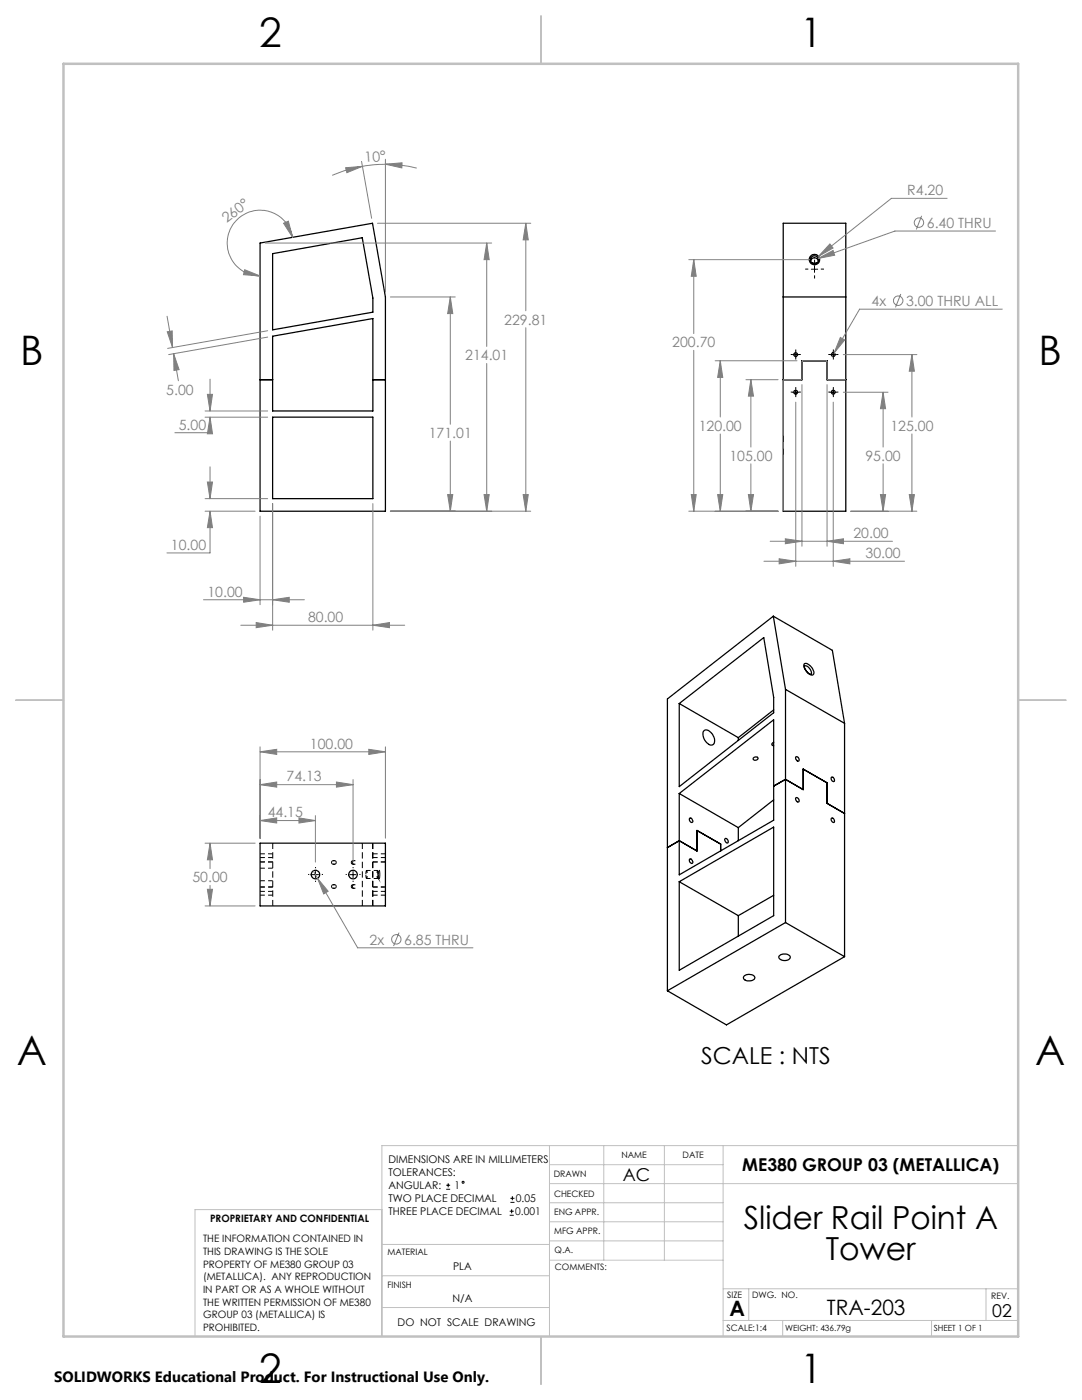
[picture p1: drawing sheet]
<svg xmlns="http://www.w3.org/2000/svg" width="216mm" height="279mm" viewBox="0 0 216 279" stroke-linecap="round" stroke-linejoin="round" font-family="sans-serif">
<g fill="none" stroke="#000" stroke-width=".25">
<path d="M51.9 48.5l22.4-3.9 2.6 14.7v42.7h-25zM54.4 50.6l17.9-3.2 2.1 12.1v2.8l-20 3.5zM156.3 44.6h12.5v57.4h-12.5zM156.3 59.3h12.5M161.7 52a.8 .8 0 0 1 .8-.6 .8 .8 0 0 1 .8 .6M162.2 52.5h.7M51.9 75.8h2.5M54.4 67.1l20-3.5v18.4h-20zM74.4 75.8h2.5M156.3 75.8h3.7v-3.8h5v3.8h3.8M54.4 83.3h20v16.2h-20zM154.3 123l-21.1 16.5v58.2"/>
<path d="M154.3 123l2.4 14.6M154.3 123l11.8 6.8 2.4 14.6M156.7 137.6l11.8 6.8M156.7 137.6v46.5M160.4 132.5a1.38 1.38 0 0 1 1.8 1l.1 .3a.58 .58 0 0 1-.1 .9 .58 .58 0 0 1-.8-.3 2.1 2.1 0 0 1-1-1.9zM160.5 132.9a1.4 1.4 0 0 1 1.3 1.7l-.4-.2a2.11 2.11 0 0 1-.9-1.5zM135.5 140.4l16.9-13.2 2 12v3l-18.9 14.8zM135.5 158.4l18.9-14.7v20l-18.9 10.9zM135.5 158.4l11.8 6.8M135.5 140.4l11.8 6.8M140.4 145.9a1.02 1.02 0 0 1 1.6 .4 1.66 1.66 0 0 1 .2 2.3 1.85 1.85 0 0 1-1.9-1.7zM147.3 147.2v.6"/>
<path d="M150.4 151.2a.44 .44 0 0 1 .5-.2 .44 .44 0 0 1 .3 .6 .44 .44 0 0 1-.6 .2 .44 .44 0 0 1-.2-.6zM154.4 148.2a.34 .34 0 0 0-.4 .3 .34 .34 0 0 0 .4 .3M154.4 156.9l2.3-1.4 3.6 2.1v-4.1l4.7 2.7v4.1l3.5 2M154.4 159.6l-7.1 5.6M154.4 141.7l-7.1 5.5M158.8 151.1a.49 .49 0 0 1 .6 .2 .49 .49 0 0 1-.2 .6l-.4-.4zM158.8 159.2a.47 .47 0 0 1 .6 .2 .47 .47 0 0 1-.2 .7l-.4-.5zM165.9 155.1a.52 .52 0 0 1 .6 .3 .52 .52 0 0 1-.2 .6 .61 .61 0 0 1-.4-.9zM168.5 144.4v46.5M51.9 168.3h25v12.5h-25zM133.2 169.2l2.3-1.4 3.6 2v-4.1l4.7 2.8v1.3M135.5 176l18.9-10.9v17.6l-18.9 10.9z"/>
<path d="M135.5 176l11.8 6.7M137.6 163.3a.46 .46 0 0 1 .5 .3 .46 .46 0 0 1-.1 .5l-.3-.2zM137.6 171.5a.48 .48 0 0 1 .5 .2 .48 .48 0 0 1-.1 .6l-.4-.4zM144.7 167.4a.48 .48 0 0 1 .5 .2 .48 .48 0 0 1-.1 .6l-.4-.2-.1-.4zM147.3 165.2v2.6M154.4 178.7l-7.1 4M165.9 163.3a.46 .46 0 0 1 .5 .3 .46 .46 0 0 1-.1 .5l-.4-.2zM147.3 182.7v4.1M148.4 194.9a1.43 1.43 0 0 1 2.2 .2 1.36 1.36 0 0 1-2.3 .1zM155.5 190.8a1.58 1.58 0 0 1 2.2 .1 .88 .88 0 0 1-1.2 .8 .78 .78 0 0 1-1-.9zM156.7 184.1l11.8 6.8M156.7 184.1l-23.5 13.6"/>
<path d="M168.5 190.9l-23.5 13.6-11.8-6.8"/>
<circle cx="162.5" cy="51.8" r=".79"/>
<circle cx="162.5" cy="51.8" r="1.05"/>
<circle cx="158.8" cy="78.3" r=".38"/>
<circle cx="158.8" cy="70.8" r=".38"/>
<circle cx="166.3" cy="70.8" r=".37"/>
<circle cx="166.3" cy="78.3" r=".37"/>
<circle cx="62.9" cy="174.6" r=".85"/>
<circle cx="70.4" cy="174.6" r=".86"/>
</g>
<g fill="none" stroke="#000" stroke-width=".2" stroke-dasharray="1.3 .6" stroke-dashoffset=".3" stroke-linecap="butt">
<path d="M51.9 175.8h2.5M51.9 178.6h2.5M51.9 171.1h2.5M54.4 177h-2.5M54.4 172h-2.5M54.4 173.3h-2.5M54.4 177.9h-2.5M54.4 170.4h-2.5M74.4 178.6h2.5M74.4 171.1h2.5M76.9 177h-2.5M76.9 172h-2.5"/>
<path d="M76.9 177.9h-2.5M76.9 170.4h-2.5"/>
</g>
<path d="M66.2 176.9a.37 .37 0 0 1 .5-.3 .37 .37 0 0 1 .1 .6 .37 .37 0 0 1-.6-.2v-.1M66.2 172.1a.37 .37 0 0 1 .5-.3 .37 .37 0 0 1 .1 .6 .37 .37 0 0 1-.6-.2v-.1M67.1 172.1a.37 .37 0 0 1-.5 .4 .37 .37 0 0 1-.1-.6 .37 .37 0 0 1 .6 .1v.1M67.1 176.9a.37 .37 0 0 1-.5 .4 .37 .37 0 0 1-.1-.6 .37 .37 0 0 1 .6 .1v.1M70.1 176.9a.37 .37 0 0 1 .5-.3 .37 .37 0 0 1 .1 .6 .37 .37 0 0 1-.6-.2v-.1M70.1 172.1a.37 .37 0 0 1 .5-.3 .37 .37 0 0 1 .1 .6 .37 .37 0 0 1-.6-.2v-.1M70.3 176.9a.37 .37 0 0 1 .5-.3 .37 .37 0 0 1 .1 .6 .37 .37 0 0 1-.6-.2v-.1M70.3 172.1a.37 .37 0 0 1 .5-.3 .37 .37 0 0 1 .1 .6 .37 .37 0 0 1-.6-.2v-.1M75.8 174.5l-.2-1a2.81 2.81 0 0 0 0 2.1l.2-1.1" fill="none" stroke="#000" stroke-width=".2" stroke-dasharray="1.3 .6" stroke-dashoffset=".4" stroke-linecap="butt"/>
<path d="M54.4 168.3v12.5M72.3 168.3v12.5M74.3 168.3v12.5M74.4 168.3v12.5" fill="none" stroke="#000" stroke-width=".2" stroke-dasharray="1.3 .6" stroke-dashoffset=".1" stroke-linecap="butt"/>
<path d="M73 174.5l.2-.8 .1 .8-.1 .8-.2-.8M75.5 174.5l-.2 .8-.1-.8 .1-.8 .2 .8" fill="none" stroke="#000" stroke-width=".2" stroke-dasharray="1.3 .6" stroke-dashoffset="-.1" stroke-linecap="butt"/>
<path d="M66.5 177.3h.2M66.5 172.5h.2M66.7 176.5h-.2M66.7 171.7h-.2M70.5 177.3h.2M70.5 172.5h.2M70.7 176.5h-.2M70.7 171.7h-.2" fill="none" stroke="#000" stroke-width=".2" stroke-dasharray="1.3 .6" stroke-linecap="butt"/>
<path d="M73.1 175.3h2.3M75.4 173.7h-2.3M75.4 175.3l.1 .1-.1-.8" fill="none" stroke="#000" stroke-width=".2" stroke-dasharray="1.3 .6" stroke-dashoffset=".5" stroke-linecap="butt"/>
<path d="M75.4 174.6l.1-1-.1 .1" fill="none" stroke="#000" stroke-width=".2" stroke-dasharray="1.3 .6" stroke-dashoffset=".6" stroke-linecap="butt"/>
<g fill="none" stroke="#808080" stroke-width=".2">
<path d="M69 33.5l3.3-.3-3.1 1.3zM72.1 32.2l2.1 11.4M72.3 33.2a24.7 24.7 0 0 0-6 1.8M76.9 32.8l3.3-.3v1zM76.9 32.8l-2.3 .1-2.3 .3M76.9 32.8a28 28 0 0 1 6.2 .7M76.9 31.8v26.5M189 39.6h-11.1l-14.6 11.6M48.8 53.8l3.1 1.3-3.3-.3zM52.9 48.5h45.2M56.6 44.6l.9-.5 .9 3.3zM58.4 47.4a6.6 6.6 0 0 0-7.2-5.4 6.6 6.6 0 0 0-5.8 6.9 6.6 6.6 0 0 0 6.5 6.2"/>
<path d="M75.3 44.6h30.6M77.9 59.3h12.9M89.9 59.3l.4 3.3h-1zM89.9 59.3v25.4M97.1 48.5l.5 3.3h-1zM97.1 48.5v20.6M104.9 44.6l.5 3.3h-1zM104.9 44.6v17.4M137.4 51.8h24.1M138.4 51.8l.5 3.3h-1zM138.4 51.8v14.8M163.3 51.6l2.9-1.6 .3 .9z"/>
<path d="M165.6 48.7l.6 .8-2.9 1.7zM179.7 58.7l-1 2.6M183.9 43.1l-1.1 2.7M198.6 46.1h-20l-15.3 5.5M33.3 63.1l1.1 6.3M33.4 66.2l1-.2v3.4zM34.6 70.6l1.1 3.2-1 .1zM34.6 70.6l1 5.4M41.4 78.7h1l-.5 3.3zM41.9 75.7v6.3M53.4 67.3l-19.7 3.5M53.4 66l-20 3.5"/>
<path d="M97.1 72.5v29.5M104.9 65.4v36.6M138.4 69.9v32.1M142.7 72h16.3M143.7 72l.5 3.3h-1zM143.7 72v11.2M148.8 75.8h6.5M149.8 75.8l.6 3.3h-1.1zM149.8 75.8v13.4M160 76.8v32.2M165 76.8v32.2M166.4 70.4l-.3 .7"/>
<path d="M167.7 67.3l.9 .5-2.2 2.6zM168.3 78.3h8.9M168.3 70.8h14.7M176.2 78.3l.5 3.3h-1zM176.2 78.3v10.9M182 70.8l.5 3.3h-1.1zM182 70.8v12.4M200 61.7h-28.5l-5.1 8.7M40.9 99.5h12.5M40.9 83.3h12.5M40.9 82h12.5M41.4 96.2h1l-.5 3.3z"/>
<path d="M41.9 83.3l.5 3.3h-1zM41.9 83.3v3.1h-7M41.9 93.2v6.3M89.3 98.7h1l-.4 3.3zM89.9 88v14M96.6 98.7h1l-.5 3.3zM104.4 98.7h1l-.5 3.3zM137.9 98.7h1l-.5 3.3zM143.2 98.7h1l-.5 3.3zM143.7 86.6v15.4M149.3 98.7h1.1l-.6 3.3zM149.8 92.6v9.4"/>
<path d="M158.8 80.3v32.7M166.3 80.3v32.7M175.7 98.7h1l-.5 3.3zM176.2 92.6v9.4M181.4 98.7h1.1l-.5 3.3zM182 86.6v15.4M40.6 119.7h20.1M40.9 102h10M41.9 102l.5 3.3h-1zM41.9 102v8.3h-8.6M48.6 119.2l3.3 .5-3.3 .5zM51.9 103v17.7"/>
<path d="M54.4 119.7l3.3-.5v1zM54.4 100.5v25.3M74.4 100.5v25.3M77.9 102h28M137.4 102h17.9M152.4 112h28.1M153.7 108h24.4M155.5 111.5l3.3 .5-3.3 .5zM156.7 107.5l3.3 .5-3.3 .5zM165 108l3.3-.5v1zM166.3 112l3.3-.5v1zM169.8 102h13.2"/>
<path d="M48 124.8h32.8M51.1 124.2l3.3 .6-3.3 .5zM74.4 124.8l3.3-.6v1.1zM51.9 156.6l3.3-.5v1zM51.9 150l3.3-.5v1.1zM51.9 149v18.3M51.9 156.6h18.5M51.9 150h25M67.1 156.1l3.3 .5-3.3 .5zM70.4 155.6v16.4M73.6 149.5l3.3 .5-3.3 .6zM76.9 149v18.3"/>
<path d="M40.9 168.3h10M41.4 177.5h1l-.5 3.3zM41.9 168.3l.5 3.3h-1zM41.9 168.3v5.1M41.9 176.7v4.1M51.9 163.8l3.3-.6v1.1zM51.9 163.8h11M59.7 163.2l3.2 .6-3.2 .5zM62.5 173.8l.9 1.5M62.9 162.8v9.2M63.4 175.3l2.1 2.6-.9 .5zM63.4 175.3l8 13.9h23"/>
<path d="M40.9 180.8h10M79.6 186.1l-1.1 2.7"/>
<circle cx="183.4" cy="44.4" r=".94"/>
<circle cx="179.2" cy="60" r=".95"/>
<circle cx="79.1" cy="187.5" r=".94"/>
</g>
<g fill="none" stroke="#000" stroke-width=".2">
<path d="M161.9 53.7h1.3M162.5 53.1v1.3M158.2 78.3h1.2M158.2 70.8h1.2M158.8 70.1v1.3M158.8 77.6v1.3M165.6 78.3h1.3M165.6 70.8h1.3M166.3 70.1v1.3M166.3 77.6v1.3M62.3 174.6h1.3M62.9 173.9v1.3"/>
<path d="M69.8 174.6h1.2M70.4 173.9v1.3M89 237.3h.8M89 236.5h.8M89.4 236.1v.9M101.8 240h.9M101.8 239.1h.9M102.2 238.7v.8M101.7 242.5h.8M101.7 241.7h.8M102.1 241.3v.8"/>
<circle cx="92.4" cy="235.9" r=".2"/>
</g>
<g fill="none" stroke="#000" stroke-width=".2" stroke-dasharray="15.2 1.3 1.3 1.3" stroke-linecap="butt">
<path d="M161.3 53.7h-.6M162.5 52.5v-.7M162.5 55v.6M163.8 53.7h.6M158.2 78.2h-.4M158.2 70.7h-.4M158.8 77.6v-.4M158.8 78.9v.3M158.8 70.1v-.4M158.8 71.4v.3M159.4 78.2h.4M159.4 70.7h.4"/>
<path d="M165.7 78.2h-.4M165.7 70.7h-.4M166.3 77.6v-.4M166.3 78.9v.3M166.3 70.1v-.4M166.3 71.4v.3M166.9 78.2h.4M166.9 70.7h.4M61.7 174.5h-.2M63 173.3v-.3M63 175.8v.2M64.2 174.5h.2"/>
<path d="M69.2 174.5h-.2M70.5 173.3v-.3M70.5 175.8v.2M71.7 174.5h.2"/>
</g>
<path d="M156.3 75.8h3.7v-3.8h5v3.8h3.8" fill="none" stroke="#808080" stroke-width=".25"/>
<path d="M156.3 102v-26.3" fill="none" stroke="#808080" stroke-width=".2" stroke-dasharray="15.2 1.3 1.3 1.3" stroke-dashoffset="4" stroke-linecap="butt"/>
<g fill="none" stroke="#c0c0c0" stroke-width=".2">
<path d="M109.6 228.6v38.1M109.6 232.4h34.7M109.6 236.2h93.6M120.5 228.6v22.9M132.6 228.6v22.9M144.3 228.6v38.1M203.2 228.6h-127v38.1M76.2 254.6h33.4M76.2 248.4h33.4M76.2 241.4h-37.3v25.3M109.6 251.5h34.7M109.6 240h34.7"/>
<path d="M109.6 243.8h34.7M109.6 247.7h34.7M144.3 257.2h58.9M149.4 257.2v6.3M196.7 257.2v6.3M76.2 260.9h33.4M144.3 263.5h58.9M156.2 263.5v3.2M185.9 263.5v3.2"/>
</g>
<path d="M108 3.2v9.5M3.1 139.7h9.6M203.2 139.7h9.5M108 266.7v9.6" fill="none" stroke="#c0c0c0" stroke-width=".25"/>
<path d="M12.7 12.7h190.5v254h-190.5z" fill="none" stroke="#c0c0c0" stroke-width=".5"/>
<g fill="#808080">
<path d="M51.1 124.2l3.3 .6-3.3 .5zM74.4 124.8l3.3-.6v1.1zM41.9 102l.5 3.3h-1zM41.4 96.2h1l-.5 3.3zM41.9 83.3l.5 3.3h-1zM41.4 78.7h1l-.5 3.3zM34.6 70.6l1.1 3.2-1 .1zM33.4 66.2l1-.2v3.4zM89.3 98.7h1l-.4 3.3zM89.9 59.3l.4 3.3h-1zM96.6 98.7h1l-.5 3.3zM97.1 48.5l.5 3.3h-1zM104.4 98.7h1l-.5 3.3zM104.9 44.6l.5 3.3h-1zM48.6 119.2l3.3 .5-3.3 .5zM54.4 119.7l3.3-.5v1zM165 108l3.3-.5v1zM156.7 107.5l3.3 .5-3.3 .5zM149.3 98.7h1.1l-.6 3.3zM149.8 75.8l.6 3.3h-1.1zM143.2 98.7h1l-.5 3.3zM143.7 72l.5 3.3h-1zM175.7 98.7h1l-.5 3.3zM176.2 78.3l.5 3.3h-1zM181.4 98.7h1.1l-.5 3.3zM182 70.8l.5 3.3h-1.1zM163.3 51.6l3.2-.7-.3-.9zM165.6 48.7l-2.3 2.5 2.9-1.7zM155.5 111.5l3.3 .5-3.3 .5zM166.3 112l3.3-.5v1zM137.9 98.7h1l-.5 3.3zM138.4 51.8l.5 3.3h-1zM167.7 67.3l-1.3 3.1 2.2-2.6z"/>
<path d="M76.9 32.8l3.3-.3v1zM69 33.5l3.3-.3-3.1 1.3z"/>
<path d="M48.8 53.8l3.1 1.3-3.3-.3zM56.6 44.6l.9-.5 .9 3.3z"/>
<path d="M51.9 163.8l3.3-.6v1.1zM59.7 163.2l3.2 .6-3.2 .5zM51.9 156.6l3.3-.5v1zM67.1 156.1l3.3 .5-3.3 .5zM51.9 150l3.3-.5v1.1zM73.6 149.5l3.3 .5-3.3 .6zM41.9 168.3l.5 3.3h-1zM41.4 177.5h1l-.5 3.3zM63.4 175.3l1.2 3.1 .9-.5z"/>
</g>
<g font-size="8.1">
<text x="51.7" y="9.3">2</text>
<text x="159.7" y="9.3">1</text>
<text x="4" y="72.8">B</text>
<text x="207.2" y="72.8">B</text>
<text x="3.3" y="212.5">A</text>
<text x="206.5" y="212.5">A</text>
<text x="51.7" y="276">2</text>
<text x="159.7" y="276">1</text>
</g>
<g font-size="6.3">
<text x="148.4" y="245.4">Slider Rail Point A</text>
<text x="164.8" y="251.4">Tower</text>
</g>
<text font-size="4.7" x="139.9" y="212.4">SCALE : NTS</text>
<g font-size="4.2">
<text x="145.6" y="262.7">A</text>
<text x="165" y="262.4">TRA-203</text>
</g>
<g font-size="3.5">
<text x="148.1" y="233.6">ME380 GROUP 03 (METALLICA)</text>
<text x="124.3" y="235.6">AC</text>
<text x="198" y="262.8">02</text>
</g>
<text font-size="3" x="10.8" y="275.7">SOLIDWORKS Educational Product. For Instructional Use Only.</text>
<g font-size="2.8" fill="#808080">
<text x="72.8" y="32.4" transform="rotate(-4 72.8 32.4)">10°</text>
<text x="181" y="39">R4.20</text>
<text x="45.2" y="44.6" transform="rotate(-38 45.2 44.6)">260°</text>
<text x="184.9" y="45.5">6.40 THRU</text>
<text x="100.6" y="64.8">229.81</text>
<text x="173.9" y="61.1">4x</text>
<text x="180.8" y="61.1">3.00 THRU ALL</text>
<text x="92.8" y="71.9">214.01</text>
<text x="134.2" y="69.3">200.70</text>
<text x="33.2" y="78.7">5.00</text>
<text x="35.7" y="85.7">5.00</text>
<text x="85.6" y="87.4">171.01</text>
<text x="139.4" y="86">120.00</text>
<text x="177.7" y="86">125.00</text>
<text x="145.6" y="91.9">105.00</text>
<text x="172.7" y="91.9">95.00</text>
<text x="170.3" y="107.4">20.00</text>
<text x="34.1" y="109.7">10.00</text>
<text x="172.7" y="111.4">30.00</text>
<text x="41.4" y="119.1">10.00</text>
<text x="61.5" y="124.1">80.00</text>
<text x="61.9" y="149.4">100.00</text>
<text x="57.2" y="156">74.13</text>
<text x="53.4" y="163.1">44.15</text>
<text x="38.4" y="176.1">50.00</text>
<text x="73.8" y="188.5">2x</text>
<text x="80.7" y="188.5">6.85 THRU</text>
</g>
<g font-size="2.1">
<text x="77.5" y="232.2">DIMENSIONS ARE IN MILLIMETERS</text>
<text x="77.5" y="234.7">TOLERANCES:</text>
<text x="77.5" y="237.3">ANGULAR:</text>
<text x="77.5" y="239.9">TWO PLACE DECIMAL</text>
<text x="90.7" y="237.3">1</text>
<text x="102.9" y="239.9">0.05</text>
<text x="77.5" y="242.5">THREE PLACE DECIMAL</text>
<text x="102.8" y="242.5">0.001</text>
<text x="90.4" y="253.4">PLA</text>
<text x="90.3" y="259.8">N/A</text>
<text x="79.3" y="264.6">DO NOT SCALE DRAWING</text>
</g>
<g font-size="2">
<text x="41.9" y="244">PROPRIETARY AND CONFIDENTIAL</text>
<text x="40.5" y="248">THE INFORMATION CONTAINED IN</text>
<text x="40.5" y="250.5">THIS DRAWING IS THE SOLE</text>
<text x="40.5" y="253">PROPERTY OF ME380 GROUP 03</text>
<text x="40.5" y="255.5">(METALLICA). ANY REPRODUCTION</text>
<text x="40.5" y="258.1">IN PART OR AS A WHOLE WITHOUT</text>
<text x="40.5" y="260.6">THE WRITTEN PERMISSION OF ME380</text>
<text x="40.5" y="263.1">GROUP 03 (METALLICA) IS</text>
<text x="40.5" y="265.6">PROHIBITED.</text>
</g>
<g font-size="1.8">
<text x="124" y="231.1">NAME</text>
<text x="136.2" y="231.1">DATE</text>
<text x="110.5" y="234.8">DRAWN</text>
<text x="110.5" y="238.9">CHECKED</text>
<text x="110.6" y="242.5">ENG APPR.</text>
<text x="77.3" y="250.5">MATERIAL</text>
<text x="110.6" y="246.3">MFG APPR.</text>
<text x="110.7" y="250">Q.A.</text>
<text x="77.3" y="257">FINISH</text>
<text x="110.7" y="253.5">COMMENTS:</text>
<text x="145.1" y="259">SIZE</text>
<text x="150.1" y="259.1">DWG. NO.</text>
<text x="197.8" y="259.2">REV.</text>
<text x="145" y="265.7">SCALE:1:4</text>
</g>
<g font-size="1.7">
<text x="156.7" y="265.7">WEIGHT: 436.79g</text>
<text x="186.3" y="265.7">SHEET 1 OF 1</text>
</g>
</svg>
